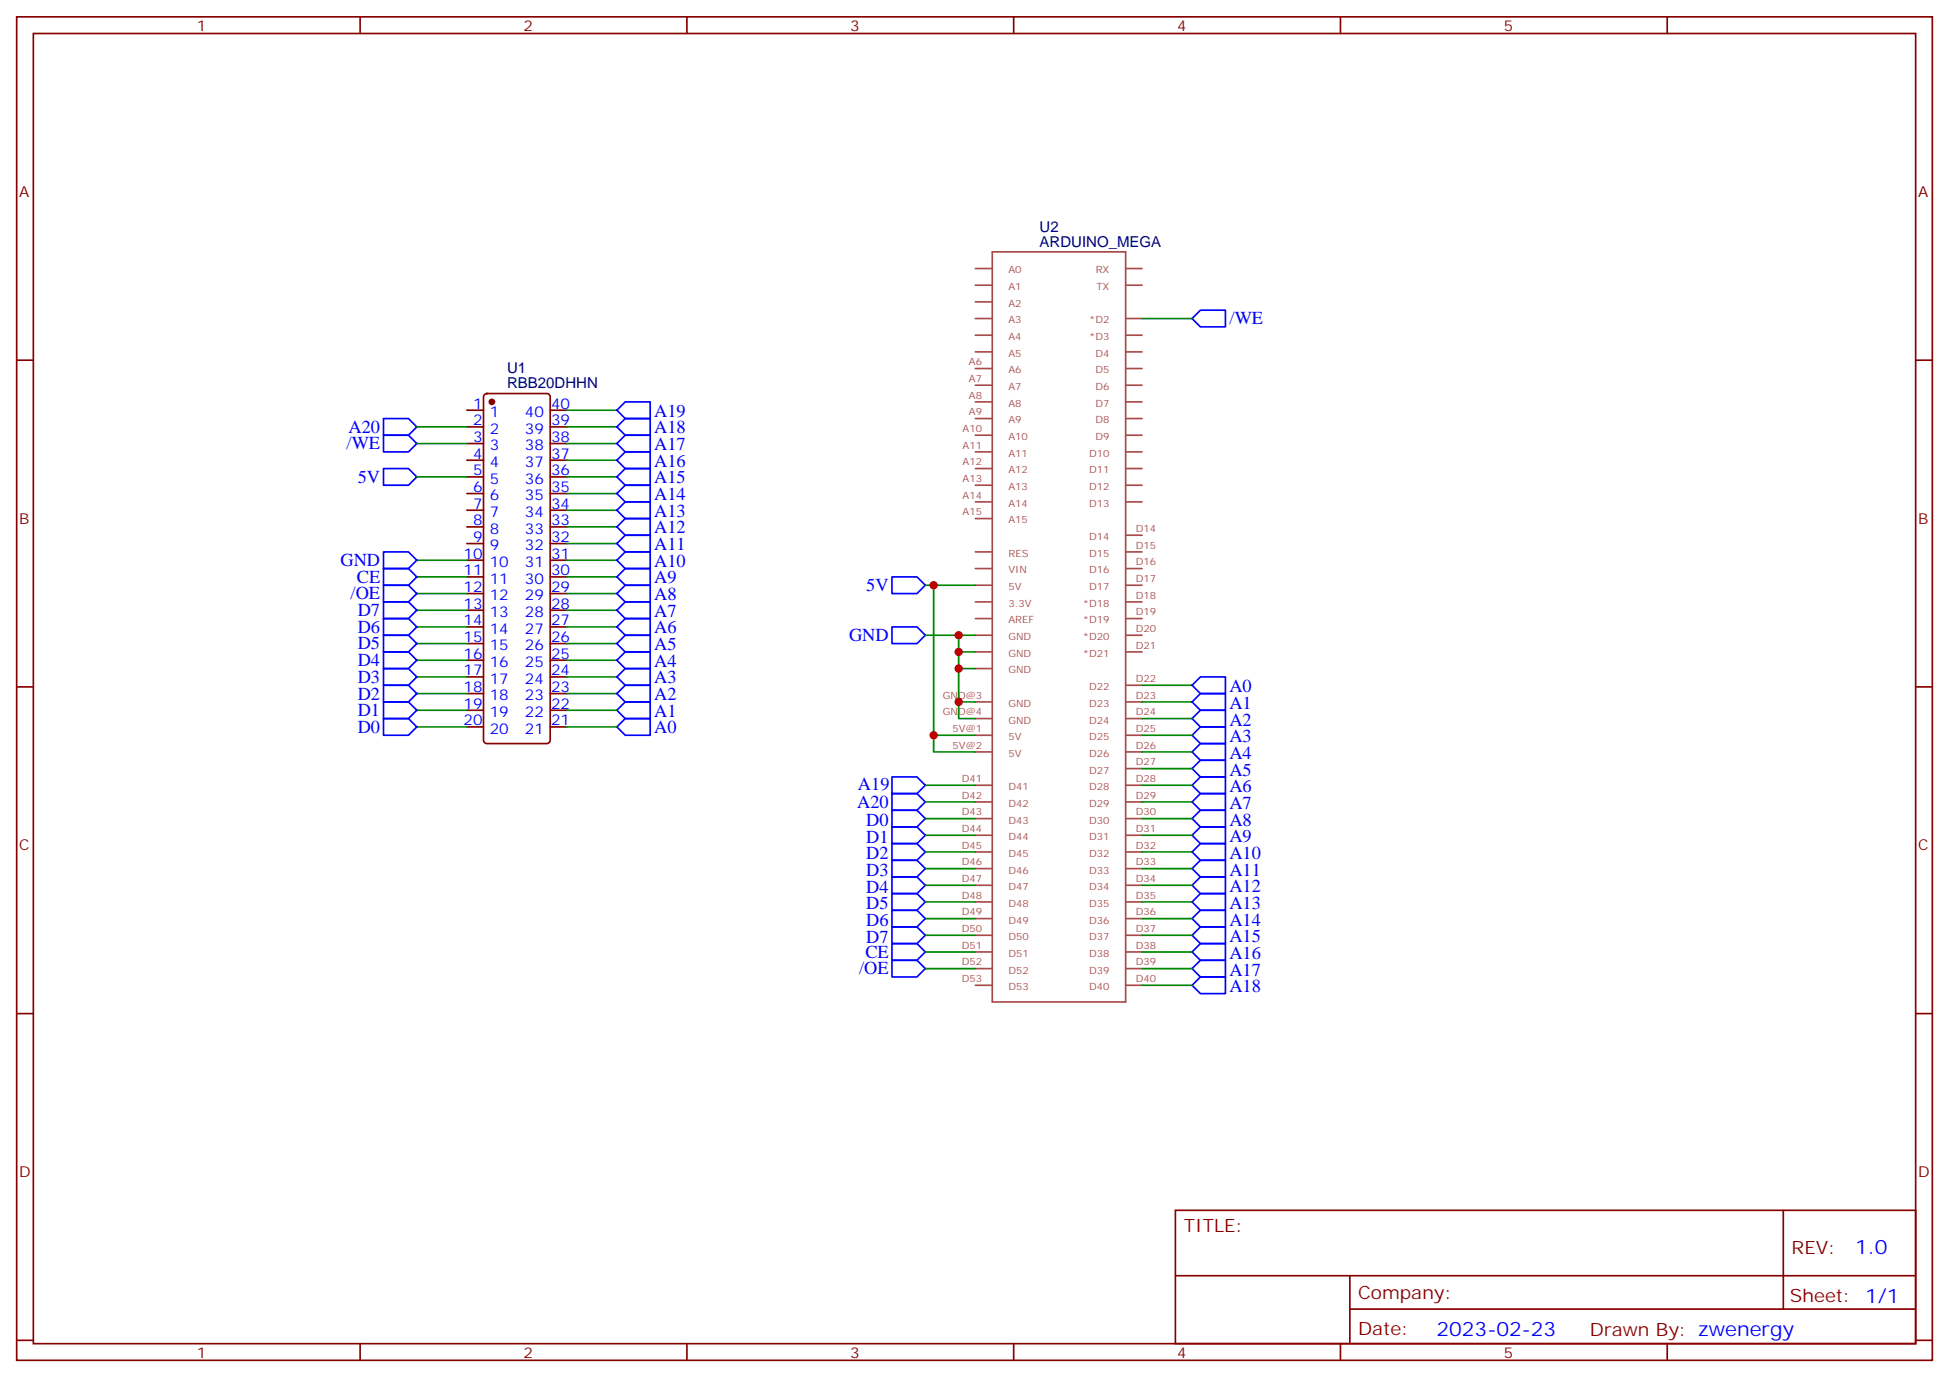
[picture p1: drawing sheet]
<svg xmlns="http://www.w3.org/2000/svg" width="412mm" height="292mm" viewBox="0 0 412 292" stroke-linecap="round" stroke-linejoin="round" font-family="sans-serif">
<g fill="none" stroke="#870000" stroke-width=".35">
<path d="M3.5 3.6h405.4v284.3h-405.4zM7.1 7.1h398.2v277.3h-398.2zM76.2 3.6v3.5M145.3 3.6v3.5M214.5 3.6v3.5M283.6 3.6v3.5M352.8 3.6v3.5M3.5 76.2h3.6M405.3 76.2h3.6M98.8 86.8h3.5M98.8 90.3h3.5M98.8 93.9h3.5"/>
<path d="M98.8 97.4h3.5M102.5 83.5l.5-.2h12.7a.71 .71 0 0 1 .7 .7v72.7a.76 .76 0 0 1-.7 .7h-12.7a.76 .76 0 0 1-.7-.7v-72.7zM116.4 86.8h3.5M116.4 90.3h3.5M116.4 93.9h3.5M116.4 97.4h3.5M98.8 100.9h3.5M98.8 104.5h3.5M98.8 108h3.5M98.8 111.5h3.5M98.8 115h3.5M98.8 118.6h3.5"/>
<path d="M116.4 100.9h3.5M116.4 104.5h3.5M116.4 108h3.5M116.4 111.5h3.5M116.4 115h3.5M116.4 118.6h3.5M98.8 122.1h3.5M98.8 125.6h3.5M98.8 129.2h3.5M98.8 132.7h3.5M98.8 136.2h3.5M98.8 139.7h3.5"/>
<path d="M116.4 122.1h3.5M116.4 125.6h3.5M116.4 129.2h3.5M116.4 132.7h3.5M116.4 136.2h3.5M116.4 139.7h3.5M3.5 145.4h3.6M98.8 143.3h3.5M98.8 146.8h3.5M98.8 150.3h3.5M98.8 153.8h3.5M116.4 143.3h3.5"/>
<path d="M116.4 146.8h3.5M116.4 150.3h3.5M116.4 153.8h3.5M405.3 145.4h3.6M3.5 214.5h3.6M405.3 214.5h3.6M248.7 256.2h156.6v28.2h-156.6zM377.3 256.2v20.9M248.7 270h156.5M285.6 277.1h119.6M285.6 270v14.1M3.5 283.7h3.6"/>
<path d="M76.2 284.4v3.5M145.3 284.4v3.5M214.5 284.4v3.5M283.6 284.4v3.5M352.8 284.4v3.5M405.3 283.7h3.6"/>
</g>
<circle cx="104.1" cy="85.1" r=".53" fill="#870000" stroke="#870000" stroke-width=".35"/>
<g fill="none" stroke="#a64a4a" stroke-width=".35">
<path d="M206.4 56.8h3.4M210 53.3h28.2v158.8h-28.2zM238.2 56.8h3.5M206.4 67.4h3.4M206.4 70.9h3.4M206.4 60.4h3.4M206.4 63.9h3.4M206.4 74.5h3.4M206.4 78h3.4M238.2 67.4h3.5M238.2 70.9h3.5M238.2 60.4h3.5"/>
<path d="M238.2 74.5h3.5M238.2 78h3.5M206.4 81.5h3.4M206.4 85.1h3.4M206.4 88.6h3.4M206.4 92.1h3.4M206.4 95.6h3.4M206.4 99.2h3.4M238.2 81.5h3.5M238.2 85.1h3.5M238.2 88.6h3.5M238.2 92.1h3.5"/>
<path d="M238.2 95.6h3.5M238.2 99.2h3.5M206.4 102.7h3.4M206.4 106.2h3.4M206.4 109.7h3.4M206.4 116.8h3.4M238.2 102.7h3.5M238.2 106.2h3.5M238.2 113.3h3.5M238.2 116.8h3.5M206.4 127.4h3.4M206.4 130.9h3.4"/>
<path d="M206.4 134.4h3.4M206.4 138h3.4M206.4 123.9h3.4M206.4 120.3h3.4M238.2 127.4h3.5M238.2 130.9h3.5M238.2 134.4h3.5M238.2 138h3.5M238.2 123.9h3.5M238.2 120.3h3.5M206.4 155.6h3.4M206.4 159.1h3.4"/>
<path d="M206.4 148.6h3.4M206.4 152.1h3.4M206.4 141.5h3.4M238.2 155.6h3.5M238.2 159.1h3.5M238.2 145h3.5M238.2 148.6h3.5M238.2 152.1h3.5M206.4 166.2h3.4M206.4 169.7h3.4M206.4 173.2h3.4M206.4 176.8h3.4"/>
<path d="M238.2 162.7h3.5M238.2 166.2h3.5M238.2 169.7h3.5M238.2 173.2h3.5M238.2 176.8h3.5M206.4 180.3h3.4M206.4 183.8h3.4M206.4 187.4h3.4M206.4 190.9h3.4M206.4 194.4h3.4M206.4 197.9h3.4M238.2 180.3h3.5"/>
<path d="M238.2 183.8h3.5M238.2 187.4h3.5M238.2 190.9h3.5M238.2 194.4h3.5M238.2 197.9h3.5M206.4 201.5h3.4M206.4 205h3.4M206.4 208.5h3.4M238.2 201.5h3.5M238.2 205h3.5M238.2 208.5h3.5"/>
</g>
<g fill="none" stroke="#00f" stroke-width=".35">
<path d="M252.2 67.4l1.8-1.7h5.3v3.5h-5.3zM81.1 88.6h5.3l1.8 1.7-1.8 1.8h-5.3zM81.1 99.2h5.3l1.8 1.7-1.8 1.8h-5.3zM81.1 92.1h5.3l1.8 1.8-1.8 1.7h-5.3zM130.5 93.9l1.8-1.8h5.3v3.5h-5.3zM130.5 97.4l1.8-1.8h5.3v3.6h-5.3zM130.5 86.8l1.8-1.7h5.3v3.5h-5.3zM130.5 90.3l1.8-1.7h5.3v3.5h-5.3zM81.1 116.8h5.3l1.8 1.8-1.8 1.7h-5.3zM130.5 115l1.8-1.7h5.3v3.5h-5.3zM130.5 118.6l1.8-1.8h5.3v3.5h-5.3zM130.5 108l1.8-1.8h5.3v3.5h-5.3z"/>
<path d="M130.5 111.5l1.8-1.8h5.3v3.6h-5.3zM130.5 100.9l1.8-1.7h5.3v3.5h-5.3zM130.5 104.5l1.8-1.8h5.3v3.5h-5.3zM81.1 127.4h5.3l1.8 1.8-1.8 1.7h-5.3zM81.1 123.9h5.3l1.8 1.7-1.8 1.8h-5.3zM81.1 120.3h5.3l1.8 1.8-1.8 1.8h-5.3zM81.1 138h5.3l1.8 1.7-1.8 1.8h-5.3zM81.1 134.4h5.3l1.8 1.8-1.8 1.8h-5.3zM81.1 130.9h5.3l1.8 1.8-1.8 1.7h-5.3zM130.5 136.2l1.8-1.8h5.3v3.6h-5.3zM130.5 139.7l1.8-1.7h5.3v3.5h-5.3zM130.5 129.2l1.8-1.8h5.3v3.5h-5.3z"/>
<path d="M130.5 132.7l1.8-1.8h5.3v3.5h-5.3zM130.5 122.1l1.8-1.8h5.3v3.6h-5.3zM130.5 125.6l1.8-1.7h5.3v3.5h-5.3zM188.7 122.1h5.3l1.8 1.8-1.8 1.7h-5.3zM188.7 132.7h5.3l1.8 1.7-1.8 1.8h-5.3zM81.1 141.5h5.3l1.8 1.8-1.8 1.7h-5.3zM81.1 152.1h5.3l1.8 1.7-1.8 1.8h-5.3zM81.1 148.6h5.3l1.8 1.7-1.8 1.8h-5.3zM81.1 145h5.3l1.8 1.8-1.8 1.8h-5.3zM130.5 153.8l1.8-1.7h5.3v3.5h-5.3zM130.5 150.3l1.8-1.7h5.3v3.5h-5.3zM130.5 143.3l1.8-1.8h5.3v3.5h-5.3z"/>
<path d="M130.5 146.8l1.8-1.8h5.3v3.6h-5.3zM254 157.4h5.3v3.5h-5.3l-1.8-1.8zM254 150.3h5.3v3.5h-5.3l-1.8-1.7zM254 153.8h5.3v3.6h-5.3l-1.8-1.8zM254 146.8h5.3v3.5h-5.3l-1.8-1.7zM254 143.3h5.3v3.5h-5.3l-1.8-1.8zM188.7 164.4h5.3l1.8 1.8-1.8 1.8h-5.3zM188.7 168h5.3l1.8 1.7-1.8 1.8h-5.3zM188.7 178.5h5.3l1.8 1.8-1.8 1.8h-5.3zM188.7 175h5.3l1.8 1.8-1.8 1.7h-5.3zM188.7 171.5h5.3l1.8 1.7-1.8 1.8h-5.3zM252.2 176.8l1.8-1.8h5.3v3.5h-5.3z"/>
<path d="M254 178.5h5.3v3.6h-5.3l-1.8-1.8zM254 171.5h5.3v3.5h-5.3l-1.8-1.8zM254 164.4h5.3v3.6h-5.3l-1.8-1.8zM254 168h5.3v3.5h-5.3l-1.8-1.8zM254 160.9h5.3v3.5h-5.3l-1.8-1.7zM188.7 192.7h5.3l1.8 1.7-1.8 1.8h-5.3zM188.7 189.1h5.3l1.8 1.8-1.8 1.8h-5.3zM188.7 185.6h5.3l1.8 1.8-1.8 1.7h-5.3zM188.7 182.1h5.3l1.8 1.7-1.8 1.8h-5.3zM188.7 196.2h5.3l1.8 1.7-1.8 1.8h-5.3zM188.7 199.7h5.3l1.8 1.8-1.8 1.7h-5.3zM254 199.7h5.3v3.5h-5.3l-1.8-1.7z"/>
<path d="M254 192.7h5.3v3.5h-5.3l-1.8-1.8zM254 196.2h5.3v3.5h-5.3l-1.8-1.8zM254 185.6h5.3v3.5h-5.3l-1.8-1.7zM254 189.1h5.3v3.6h-5.3l-1.8-1.8zM254 182.1h5.3v3.5h-5.3l-1.8-1.8zM188.7 203.2h5.3l1.8 1.8-1.8 1.8h-5.3zM254 206.8h5.3v3.5h-5.3l-1.8-1.8zM254 203.2h5.3v3.6h-5.3l-1.8-1.8z"/>
</g>
<g fill="none" stroke="#008700" stroke-width=".35">
<path d="M241.7 67.4h10.5M88.2 90.3h10.6M88.2 93.9h10.6M119.9 90.3h10.6M119.9 93.9h10.6M119.9 97.4h10.6M119.9 86.8h10.6M88.2 100.9h10.6M88.2 118.6h10.6M119.9 100.9h10.6M119.9 118.6h10.6M119.9 115h10.6"/>
<path d="M119.9 108h10.6M119.9 111.5h10.6M119.9 104.5h10.6M88.2 129.2h10.6M88.2 125.6h10.6M88.2 122.1h10.6M88.2 139.7h10.6M88.2 136.2h10.6M88.2 132.7h10.6M119.9 129.2h10.6M119.9 125.6h10.6M119.9 122.1h10.6"/>
<path d="M119.9 139.7h10.6M119.9 136.2h10.6M119.9 132.7h10.6M195.8 123.9h10.6M195.8 134.4h10.6M197.6 123.9v31.7h8.8M202.8 134.4v3.6h3.6M202.8 138v3.5h3.6M88.2 143.3h10.6M88.2 153.8h10.6M88.2 150.3h10.6M88.2 146.8h10.6"/>
<path d="M119.9 143.3h10.6M119.9 153.8h10.6M119.9 150.3h10.6M119.9 146.8h10.6M197.6 155.6v3.5h8.8M202.8 141.5v7.1h3.6M202.8 148.6v3.5h3.6M241.7 159.1h10.5M241.7 152.1h10.5M241.7 155.6h10.5M241.7 148.6h10.5M241.7 145h10.5"/>
<path d="M195.8 166.2h10.6M195.8 173.2h10.6M195.8 176.8h10.6M195.8 169.7h10.6M241.7 166.2h10.5M241.7 173.2h10.5M241.7 176.8h10.5M241.7 169.7h10.5M241.7 162.7h10.5M195.8 194.4h10.6M195.8 197.9h10.6M195.8 187.4h10.6"/>
<path d="M195.8 190.9h10.6M195.8 180.3h10.6M195.8 183.8h10.6M241.7 194.4h10.5M241.7 197.9h10.5M241.7 187.4h10.5M241.7 190.9h10.5M241.7 180.3h10.5M241.7 183.8h10.5M195.8 201.5h10.6M195.8 205h10.6M241.7 208.5h10.5"/>
<path d="M241.7 201.5h10.5M241.7 205h10.5"/>
</g>
<g fill="#c00">
<circle cx="202.8" cy="134.4" r=".88"/>
<circle cx="202.8" cy="138" r=".88"/>
<circle cx="202.8" cy="141.5" r=".88"/>
<circle cx="202.8" cy="148.6" r=".88"/>
<circle cx="197.6" cy="123.9" r=".88"/>
<circle cx="197.6" cy="155.6" r=".88"/>
</g>
<g font-size="4.2" fill="#00f">
<text x="392.5" y="265.4">1.0</text>
<text x="304" y="282.8">2023-02-23</text>
</g>
<g font-size="3.9" fill="#00f">
<text x="260.2" y="68.6">/WE</text>
<text x="138.4" y="88.2">A19</text>
<text x="73.3" y="95.1">/WE</text>
<text x="73.8" y="91.6">A20</text>
<text x="138.4" y="95.2">A17</text>
<text x="138.4" y="91.7">A18</text>
<text x="138.4" y="98.8">A16</text>
<text x="75.7" y="102.2">5V</text>
<text x="138.4" y="102.3">A15</text>
<text x="138.4" y="105.8">A14</text>
<text x="138.4" y="109.3">A13</text>
<text x="138.4" y="112.9">A12</text>
<text x="72.1" y="119.8">GND</text>
<text x="138.4" y="116.4">A11</text>
<text x="138.4" y="119.9">A10</text>
<text x="75.5" y="123.3">CE</text>
<text x="138.4" y="123.5">A9</text>
<text x="183.3" y="125.1">5V</text>
<text x="74.2" y="126.9">/OE</text>
<text x="75.7" y="130.4">D7</text>
<text x="138.4" y="130.5">A7</text>
<text x="138.4" y="127">A8</text>
<text x="75.7" y="137.5">D5</text>
<text x="75.7" y="133.9">D6</text>
<text x="138.4" y="137.6">A5</text>
<text x="138.4" y="134">A6</text>
<text x="179.6" y="135.7">GND</text>
<text x="75.7" y="141">D4</text>
<text x="138.4" y="141.1">A4</text>
<text x="75.7" y="144.5">D3</text>
<text x="75.7" y="148">D2</text>
<text x="138.4" y="144.6">A3</text>
<text x="138.4" y="148.1">A2</text>
<text x="260.1" y="146.5">A0</text>
<text x="75.7" y="155.1">D0</text>
<text x="75.7" y="151.6">D1</text>
<text x="138.4" y="155.2">A0</text>
<text x="138.4" y="151.7">A1</text>
<text x="260.1" y="153.5">A2</text>
<text x="260.1" y="150">A1</text>
<text x="260.1" y="160.6">A4</text>
<text x="260.1" y="157.1">A3</text>
<text x="181.5" y="167.3">A19</text>
<text x="260.1" y="167.7">A6</text>
<text x="260.1" y="164.1">A5</text>
<text x="181.4" y="171">A20</text>
<text x="260.1" y="171.2">A7</text>
<text x="183.3" y="178.3">D1</text>
<text x="183.3" y="174.8">D0</text>
<text x="260.1" y="174.7">A8</text>
<text x="260.1" y="178.2">A9</text>
<text x="183.3" y="181.9">D2</text>
<text x="183.3" y="185.4">D3</text>
<text x="260.1" y="181.8">A10</text>
<text x="260.1" y="185.3">A11</text>
<text x="183.3" y="188.9">D4</text>
<text x="260.1" y="188.8">A12</text>
<text x="183.3" y="196">D6</text>
<text x="183.3" y="192.5">D5</text>
<text x="260.1" y="195.9">A14</text>
<text x="260.1" y="192.4">A13</text>
<text x="183.1" y="202.7">CE</text>
<text x="183.3" y="199.5">D7</text>
<text x="260.1" y="202.9">A16</text>
<text x="260.1" y="199.4">A15</text>
<text x="181.8" y="206.2">/OE</text>
<text x="260.1" y="210">A18</text>
<text x="260.1" y="206.5">A17</text>
</g>
<g font-size="3.9" fill="#800">
<text x="250.5" y="260.7">TITLE:</text>
<text x="379.1" y="265.4">REV:</text>
<text x="287.4" y="274.9">Company:</text>
<text x="378.7" y="275.6">Sheet: 1/1</text>
<text x="287.4" y="282.6">Date:</text>
<text x="336.4" y="282.7">Drawn By: zwenergy</text>
</g>
<g font-size="3.2" fill="#800">
<text x="41.6" y="6.6">1</text>
<text x="110.8" y="6.6">2</text>
<text x="179.9" y="6.6">3</text>
<text x="249.1" y="6.6">4</text>
<text x="318.2" y="6.6">5</text>
<text x="4.1" y="41.7">A</text>
<text x="405.9" y="41.7">A</text>
<text x="4.1" y="110.8">B</text>
<text x="405.9" y="110.8">B</text>
<text x="4.1" y="180">C</text>
<text x="405.9" y="180">C</text>
<text x="4.1" y="249.1">D</text>
<text x="405.9" y="249.1">D</text>
<text x="41.6" y="287.4">1</text>
<text x="110.8" y="287.4">2</text>
<text x="179.9" y="287.4">3</text>
<text x="249.1" y="287.4">4</text>
<text x="318.2" y="287.4">5</text>
</g>
<g font-size="3.2" fill="#000080">
<text x="220" y="52.2">ARDUINO_MEGA</text>
<text x="220" y="49">U2</text>
<text x="107.3" y="82.2">RBB20DHHN</text>
<text x="107.3" y="79">U1</text>
</g>
<g font-size="3.2" fill="#00f">
<text x="100.1" y="86.5">1</text>
<text x="100.1" y="90">2</text>
<text x="103.6" y="88.2">1</text>
<text x="111.1" y="88.2">40</text>
<text x="116.6" y="90">39</text>
<text x="116.6" y="86.5">40</text>
<text x="100.1" y="93.5">3</text>
<text x="103.6" y="91.8">2</text>
<text x="103.6" y="95.3">3</text>
<text x="111.1" y="95.3">38</text>
<text x="111.1" y="91.8">39</text>
<text x="116.6" y="93.5">38</text>
<text x="100.1" y="97">4</text>
<text x="100.1" y="100.6">5</text>
<text x="103.6" y="98.8">4</text>
<text x="111.1" y="98.8">37</text>
<text x="116.6" y="100.6">36</text>
<text x="116.6" y="97">37</text>
<text x="100.1" y="104.1">6</text>
<text x="100.1" y="107.6">7</text>
<text x="103.6" y="102.3">5</text>
<text x="103.6" y="105.9">6</text>
<text x="111.1" y="105.9">35</text>
<text x="111.1" y="102.3">36</text>
<text x="116.6" y="107.6">34</text>
<text x="116.6" y="104.1">35</text>
<text x="100.1" y="111.2">8</text>
<text x="103.6" y="109.4">7</text>
<text x="103.6" y="112.9">8</text>
<text x="111.1" y="112.9">33</text>
<text x="111.1" y="109.4">34</text>
<text x="116.6" y="111.2">33</text>
<text x="98.1" y="118.2">10</text>
<text x="100.1" y="114.7">9</text>
<text x="103.6" y="116.5">9</text>
<text x="103.6" y="120">10</text>
<text x="111.1" y="120">31</text>
<text x="111.1" y="116.5">32</text>
<text x="116.6" y="118.2">31</text>
<text x="116.6" y="114.7">32</text>
<text x="98.1" y="121.7">11</text>
<text x="98.1" y="125.3">12</text>
<text x="103.6" y="123.5">11</text>
<text x="111.1" y="123.5">30</text>
<text x="116.6" y="125.3">29</text>
<text x="116.6" y="121.7">30</text>
<text x="98.1" y="128.8">13</text>
<text x="103.6" y="127">12</text>
<text x="103.6" y="130.6">13</text>
<text x="111.1" y="130.6">28</text>
<text x="111.1" y="127">29</text>
<text x="116.6" y="128.8">28</text>
<text x="98.1" y="132.3">14</text>
<text x="98.1" y="135.9">15</text>
<text x="103.6" y="134.1">14</text>
<text x="103.6" y="137.6">15</text>
<text x="111.1" y="137.6">26</text>
<text x="111.1" y="134.1">27</text>
<text x="116.6" y="135.9">26</text>
<text x="116.6" y="132.3">27</text>
<text x="98.1" y="139.4">16</text>
<text x="98.1" y="142.9">17</text>
<text x="103.6" y="141.1">16</text>
<text x="111.1" y="141.1">25</text>
<text x="116.6" y="142.9">24</text>
<text x="116.6" y="139.4">25</text>
<text x="98.1" y="146.4">18</text>
<text x="98.1" y="150">19</text>
<text x="103.6" y="144.7">17</text>
<text x="103.6" y="148.2">18</text>
<text x="111.1" y="148.2">23</text>
<text x="111.1" y="144.7">24</text>
<text x="116.6" y="150">22</text>
<text x="116.6" y="146.4">23</text>
<text x="98.1" y="153.5">20</text>
<text x="103.6" y="151.7">19</text>
<text x="103.6" y="155.3">20</text>
<text x="111.1" y="155.3">21</text>
<text x="111.1" y="151.7">22</text>
<text x="116.6" y="153.5">21</text>
</g>
<g font-size="2.1" fill="#a54b4b">
<text x="213.4" y="57.9">A0</text>
<text x="231.8" y="57.9">RX</text>
<text x="213.4" y="61.4">A1</text>
<text x="213.4" y="64.9">A2</text>
<text x="232" y="61.4">TX</text>
<text x="213.4" y="68.5">A3</text>
<text x="213.4" y="72">A4</text>
<text x="230.4" y="68.5">*D2</text>
<text x="230.4" y="72">*D3</text>
<text x="205" y="77.3">A6</text>
<text x="213.4" y="75.5">A5</text>
<text x="231.8" y="75.5">D4</text>
<text x="205" y="80.8">A7</text>
<text x="213.4" y="79">A6</text>
<text x="213.4" y="82.6">A7</text>
<text x="231.8" y="79">D5</text>
<text x="231.8" y="82.6">D6</text>
<text x="205" y="84.4">A8</text>
<text x="205" y="87.9">A9</text>
<text x="213.4" y="86.1">A8</text>
<text x="213.4" y="89.6">A9</text>
<text x="231.8" y="86.1">D7</text>
<text x="231.8" y="89.6">D8</text>
<text x="203.7" y="91.4">A10</text>
<text x="203.7" y="94.9">A11</text>
<text x="213.4" y="93.2">A10</text>
<text x="231.8" y="93.2">D9</text>
<text x="203.7" y="98.5">A12</text>
<text x="203.7" y="102">A13</text>
<text x="213.4" y="96.7">A11</text>
<text x="213.4" y="100.2">A12</text>
<text x="230.4" y="96.7">D10</text>
<text x="230.4" y="100.2">D11</text>
<text x="203.7" y="105.5">A14</text>
<text x="213.4" y="103.7">A13</text>
<text x="213.4" y="107.3">A14</text>
<text x="230.4" y="103.7">D12</text>
<text x="230.4" y="107.3">D13</text>
<text x="203.7" y="109.1">A15</text>
<text x="213.4" y="110.8">A15</text>
<text x="240.3" y="112.6">D14</text>
<text x="213.4" y="117.8">RES</text>
<text x="230.4" y="114.3">D14</text>
<text x="230.4" y="117.8">D15</text>
<text x="240.3" y="116.1">D15</text>
<text x="240.3" y="119.6">D16</text>
<text x="213.4" y="124.9">5V</text>
<text x="213.4" y="121.4">VIN</text>
<text x="230.4" y="121.4">D16</text>
<text x="230.4" y="124.9">D17</text>
<text x="240.3" y="123.2">D17</text>
<text x="213.4" y="128.4">3.3V</text>
<text x="213.4" y="132">AREF</text>
<text x="229.1" y="128.4">*D18</text>
<text x="229.1" y="132">*D19</text>
<text x="240.3" y="126.7">D18</text>
<text x="240.3" y="130.2">D19</text>
<text x="213.4" y="135.5">GND</text>
<text x="229.1" y="135.5">*D20</text>
<text x="240.3" y="133.7">D20</text>
<text x="240.3" y="137.3">D21</text>
<text x="213.4" y="142.5">GND</text>
<text x="213.4" y="139">GND</text>
<text x="229.1" y="139">*D21</text>
<text x="199.5" y="147.9">GND@3</text>
<text x="213.4" y="149.6">GND</text>
<text x="230.4" y="146.1">D22</text>
<text x="230.4" y="149.6">D23</text>
<text x="240.3" y="144.3">D22</text>
<text x="240.3" y="147.9">D23</text>
<text x="199.5" y="151.4">GND@4</text>
<text x="201.6" y="154.9">5V@1</text>
<text x="213.4" y="153.1">GND</text>
<text x="230.4" y="153.1">D24</text>
<text x="240.3" y="151.4">D24</text>
<text x="240.3" y="154.9">D25</text>
<text x="201.6" y="158.4">5V@2</text>
<text x="213.4" y="156.7">5V</text>
<text x="213.4" y="160.2">5V</text>
<text x="230.4" y="156.7">D25</text>
<text x="230.4" y="160.2">D26</text>
<text x="240.3" y="158.4">D26</text>
<text x="240.3" y="162">D27</text>
<text x="203.5" y="165.5">D41</text>
<text x="213.4" y="167.2">D41</text>
<text x="230.4" y="163.7">D27</text>
<text x="230.4" y="167.2">D28</text>
<text x="240.3" y="165.5">D28</text>
<text x="203.5" y="169">D42</text>
<text x="203.5" y="172.6">D43</text>
<text x="213.4" y="170.8">D42</text>
<text x="230.4" y="170.8">D29</text>
<text x="240.3" y="169">D29</text>
<text x="240.3" y="172.6">D30</text>
<text x="203.5" y="176.1">D44</text>
<text x="203.5" y="179.6">D45</text>
<text x="213.4" y="174.3">D43</text>
<text x="213.4" y="177.8">D44</text>
<text x="230.4" y="174.3">D30</text>
<text x="230.4" y="177.8">D31</text>
<text x="240.3" y="176.1">D31</text>
<text x="240.3" y="179.6">D32</text>
<text x="203.5" y="183.1">D46</text>
<text x="213.4" y="181.3">D45</text>
<text x="213.4" y="184.9">D46</text>
<text x="230.4" y="181.3">D32</text>
<text x="230.4" y="184.9">D33</text>
<text x="240.3" y="183.1">D33</text>
<text x="203.5" y="186.7">D47</text>
<text x="203.5" y="190.2">D48</text>
<text x="213.4" y="188.4">D47</text>
<text x="213.4" y="191.9">D48</text>
<text x="230.4" y="188.4">D34</text>
<text x="230.4" y="191.9">D35</text>
<text x="240.3" y="186.7">D34</text>
<text x="240.3" y="190.2">D35</text>
<text x="203.5" y="193.7">D49</text>
<text x="203.5" y="197.2">D50</text>
<text x="213.4" y="195.5">D49</text>
<text x="230.4" y="195.5">D36</text>
<text x="240.3" y="193.7">D36</text>
<text x="240.3" y="197.2">D37</text>
<text x="203.5" y="200.8">D51</text>
<text x="213.4" y="199">D50</text>
<text x="213.4" y="202.5">D51</text>
<text x="230.4" y="199">D37</text>
<text x="230.4" y="202.5">D38</text>
<text x="240.3" y="200.8">D38</text>
<text x="203.5" y="204.3">D52</text>
<text x="203.5" y="207.8">D53</text>
<text x="213.4" y="206">D52</text>
<text x="213.4" y="209.6">D53</text>
<text x="230.4" y="206">D39</text>
<text x="230.4" y="209.6">D40</text>
<text x="240.3" y="204.3">D39</text>
<text x="240.3" y="207.8">D40</text>
</g>
</svg>
